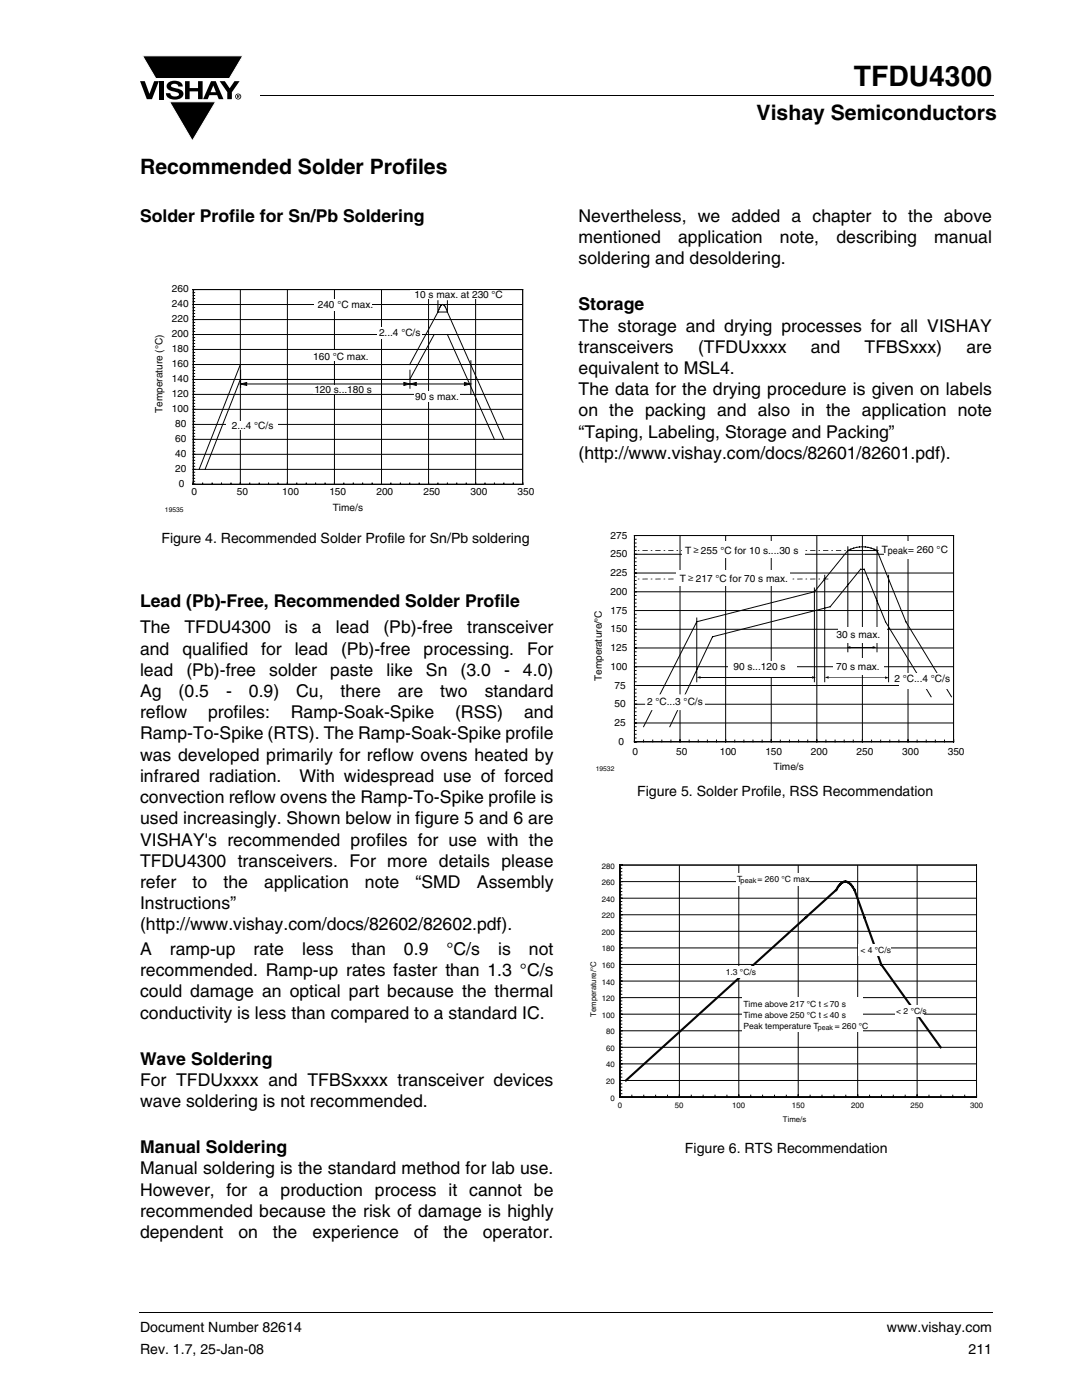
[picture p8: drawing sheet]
<svg xmlns="http://www.w3.org/2000/svg" width="216mm" height="279mm" viewBox="0 0 216 279" stroke-linecap="round" stroke-linejoin="round" font-family="sans-serif">
<g fill="#000">
<path d="M27.9 16.2h1l.9 2.5 1-2.5h.9l-1.4 3.6h-1zM28.4 11.1h20.1l-2.7 4.6h-14.7zM31.9 16.2h.9v3.6h-.9zM33.6 16.5a2.1 2.1 0 0 1 2.8 .3l.1 .5h-.9a.79 .79 0 0 0-.7-.6 .79 .79 0 0 0-.8 .4l.3 .3 1 .3a1.08 1.08 0 0 1 1.2 1 1.08 1.08 0 0 1-1.1 1.1 1.73 1.73 0 0 1-2.4-1.2h.9a.96 .96 0 0 0 .8 .7 .96 .96 0 0 0 .9-.5 1.31 1.31 0 0 0-1.2-.6 1.03 1.03 0 0 1-1.1-.5 1.03 1.03 0 0 1 .2-1.2zM36.9 16.2h.9v1.4h1.7v-1.4h.9v3.6h-.9v-1.6h-1.7v1.6h-.9zM43.8 16.2h1.1l.9 1.4 1-1.4h1l-1.5 2.2v1.4h-.9v-1.4zM51.9 18.9v.2zM33.8 20.3h9.2l-4.6 7.8zM27.9 261.9v.2z"/>
<path d="M42.6 17.1l-.6 1.3h1.1zM42.1 16.2h.9l1.6 3.6h-1l-.3-.8h-1.5l-.3 .8h-1z"/>
<path d="M47.4 19v.2h.2v-.1zM47.3 18.9l.4 .1 .1 .1-.2 .2 .2 .3-.3-.3-.1 .3h-.1zM47.1 19.3a.46 .46 0 0 0 .9 0 .46 .46 0 0 0-.9 0zM46.9 19.3a.6 .6 0 0 1 1.2 0 .6 .6 0 0 1-1.2 0z"/>
</g>
<path d="M28.4 11.1h20.1l-2.7 4.6h-14.7zM33.8 20.3h9.2l-4.6 7.8z" fill="none" stroke="#fff" stroke-width=".2"/>
<path d="M51.9 19h146.4M27.9 262h170.1" fill="none" stroke="#000" stroke-width=".2"/>
<path d="M30.7 56.9h76.5v45.2h-76.5z" fill="#fff"/>
<g fill="none" stroke="#040503" stroke-width=".2">
<path d="M38.6 57.8h65.7v38.9h-65.7zM38.6 59.6h.2M38.6 59h.2M38.6 58.4h.2M48 57.8v38.9M57.3 57.8v38.9M66.7 57.8v38.9M76.1 57.8v38.9M85.5 57.8v38.9M94.9 57.8v38.9M38.6 78.7h65.7M38.6 75.7h65.7"/>
<path d="M38.6 72.7h65.7M38.6 69.7h65.7M38.6 66.8h65.7M38.6 63.8h65.7M38.6 60.8h65.7M38.6 79.9h.2M38.6 79.3h.2M38.6 78.1h.2M38.6 77.5h.2M38.6 76.9h.2M38.6 76.3h.2M38.6 75.1h.2"/>
<path d="M38.6 74.5h.2M38.6 73.9h.2M38.6 73.3h.2M38.6 72.1h.2M38.6 71.5h.2M38.6 71h.2M38.6 70.3h.2M38.6 69.2h.2M38.6 68.6h.2M38.6 67.9h.2M38.6 67.4h.2M38.6 66.2h.2"/>
<path d="M38.6 65.6h.2M38.6 65h.2M38.6 64.4h.2M38.6 63.2h.2M38.6 62.6h.2M38.6 62h.2M38.6 61.4h.2M38.6 60.2h.2M48 72.7l-8.3 21M48 75.7l-7.1 18M86.6 66.8l-4.8 8.9M87.4 60v2.3"/>
<path d="M87.4 62.3l-5.6 10.4M87.4 62.3h1.9M87.4 62.3l.2-.6a.92 .92 0 0 1 .9-.9l.8 1.5M89.3 60v2.3M89.3 62.3l11.2 25.4M89.3 66.8l9.4 20.9M94 72v6.7M38.6 93.7h65.7M38.6 90.7h65.7M38.6 87.7h65.7M38.6 84.7h65.7M38.6 81.7h65.7"/>
<path d="M38.6 96h.2M38.6 95.5h.2M38.6 94.9h.2M38.6 94.3h.2M38.6 93.1h.2M38.6 92.5h.2M38.6 91.9h.2M38.6 91.3h.2M38.6 90.1h.2M38.6 89.5h.2M38.6 88.9h.2M38.6 88.3h.2"/>
<path d="M38.6 87.1h.2M38.6 86.5h.2M38.6 85.9h.2M38.6 85.3h.2M38.6 84.1h.2M38.6 83.5h.2M38.6 82.9h.2M38.6 82.3h.2M38.6 81.1h.2M38.6 80.5h.2M40.4 96.4v.3M42.3 96.4v.3"/>
<path d="M44.2 96.4v.3M46.1 96.4v.3M49.8 96.4v.3M51.7 96.4v.3M53.6 96.4v.3M55.5 96.4v.3M59.2 96.4v.3M61.1 96.4v.3M63 96.4v.3M64.9 96.4v.3M68.6 96.4v.3M70.5 96.4v.3"/>
<path d="M72.4 96.4v.3M74.3 96.4v.3M78 96.4v.3M79.9 96.4v.3M81.8 96.4v.3M83.6 96.4v.3M87.4 96.4v.3M89.3 96.4v.3M91.1 96.4v.3M93 96.4v.3M96.8 96.4v.3M98.7 96.4v.3"/>
<path d="M100.5 96.4v.3M102.4 96.4v.3"/>
</g>
<g fill="#fff">
<path d="M45.2 84.1h10.3v1.7h-10.3z"/>
<path d="M75.3 65.2h8.9v2.4h-8.9z"/>
<path d="M81.9 58h17.6v1.7h-17.6z"/>
<path d="M62.4 76.9h8.5v1.8h-8.5z"/>
</g>
<path d="M48.8 76.6h32.2" fill="none" stroke="#040503" stroke-width=".2"/>
<path d="M48 76.6l1.2-.3v.6z" fill="#040503"/>
<path d="M48 76.6l1.2-.3v.6z" fill="none" stroke="#040503" stroke-width=".2"/>
<path d="M80.6 76.3l1.2 .3-1.2 .3z" fill="#040503"/>
<path d="M48 73.9v3.4M80.6 76.3l1.2 .3-1.2 .3zM81.8 73.9v3.6" fill="none" stroke="#040503" stroke-width=".2"/>
<g fill="#fff">
<path d="M62.2 69.9h11.9v2.1h-11.9z"/>
<path d="M62.7 59.6h11.5v2.4h-11.5z"/>
</g>
<path d="M82.7 76.6h10.4" fill="none" stroke="#040503" stroke-width=".2"/>
<path d="M81.9 76.6l1.2-.3v.6z" fill="#040503"/>
<path d="M81.9 76.6l1.2-.3v.6z" fill="none" stroke="#040503" stroke-width=".2"/>
<path d="M92.7 76.3l1.2 .3-1.2 .3z" fill="#040503"/>
<path d="M92.7 76.3l1.2 .3-1.2 .3z" fill="none" stroke="#040503" stroke-width=".2"/>
<g fill="#fff">
<path d="M82.7 78h9v2.2h-9z"/>
<path d="M118.6 106.1h74.4v47.9h-74.4z"/>
</g>
<g fill="none" stroke="#040503" stroke-width=".2">
<path d="M126.6 118.1h63.7M126.6 114.4h63.7M126.6 110.6h63.7M126.6 106.9h63.7v41.1h-63.7zM126.6 119.6h.3M126.6 118.8h.3M126.6 117.4h.3M126.6 116.6h.3M126.6 115.9h.3M126.6 115.1h.3M126.6 113.6h.3M126.6 112.9h.3"/>
<path d="M126.6 112.1h.3M126.6 111.4h.3M126.6 109.9h.3M126.6 109.1h.3M126.6 108.4h.3M126.6 107.6h.3M135.7 106.9v41.1M144.8 106.9v41.1M153.9 106.9v41.1M162.5 117.4v18.7M163 106.9v41.1M164.6 114.8v21.3"/>
<path d="M169.2 109.9h.1M169.2 109.9h5.8M169.2 109.1v21M169.2 109.9l-6.7 8.2-23.5 6-10.6 20.9M169.2 109.9a6 6 0 0 1 5.8 0M172.1 106.9v41.1M175 109.9h.1M175 109.9l5.8 14.2 9.1 15M175 109.1v21M177.3 114.8v21.3M181.2 106.9v41.1M126.6 136.8h63.7"/>
<path d="M126.6 133.1h63.7M126.6 129.3h63.7M126.6 125.6h63.7M126.6 121.8h63.7M126.6 139.8h.3M126.6 139.1h.3M126.6 138.3h.3M126.6 137.6h.3M126.6 136.1h.3M126.6 135.3h.3M126.6 134.6h.3M126.6 133.8h.3"/>
<path d="M126.6 132.3h.3M126.6 131.6h.3M126.6 130.8h.3M126.6 130.1h.3M126.6 128.6h.3M126.6 127.8h.3M126.6 127.1h.3M126.6 126.3h.3M126.6 124.8h.3M126.6 124.1h.3M126.6 123.3h.3M126.6 122.6h.3"/>
<path d="M126.6 121.1h.3M126.6 120.3h.3M139 123.3v12.8M185.8 139.1l-9.1-15-4.3-10.5h-.7l-6 7.5-23.5 6-8.6 17.9M126.6 144.3h63.7M126.6 140.5h63.7M126.6 147.3h.3M126.6 146.5h.3M126.6 145.8h.3M126.6 145h.3M126.6 143.5h.3M126.6 142.8h.3"/>
<path d="M126.6 142h.3M126.6 141.3h.3M128.4 147.7v.3M130.2 147.7v.3M132.1 147.7v.3M133.9 147.7v.3M137.5 147.7v.3M139.3 147.7v.3M141.2 147.7v.3M143 147.7v.3M146.6 147.7v.3M148.4 147.7v.3"/>
<path d="M150.2 147.7v.3M152.1 147.7v.3M155.7 147.7v.3M157.5 147.7v.3M159.4 147.7v.3M161.2 147.7v.3M164.8 147.7v.3M166.6 147.7v.3M168.4 147.7v.3M170.3 147.7v.3M173.9 147.7v.3M175.7 147.7v.3"/>
<path d="M177.5 147.7v.3M179.4 147.7v.3M183 147.7v.3M184.8 147.7v.3M186.6 147.7v.3M188.5 147.7v.3"/>
</g>
<g fill="#040503">
<path d="M126.5 115.5h.2v.1h-.2z" fill-rule="evenodd"/>
<path d="M127.3 115.5h.3v.1h-.3z" fill-rule="evenodd"/>
<path d="M128.2 115.5h1v.1h-1z" fill-rule="evenodd"/>
<path d="M129.9 115.5h.3v.1h-.3z" fill-rule="evenodd"/>
<path d="M130.8 115.5h1v.1h-1z" fill-rule="evenodd"/>
<path d="M132.4 115.5h.3v.1h-.3z" fill-rule="evenodd"/>
<path d="M133.3 115.5h1.1v.1h-1.1z" fill-rule="evenodd"/>
<path d="M135 115.5h.3v.1h-.3z" fill-rule="evenodd"/>
<path d="M135.9 115.5h1.1v.1h-1.1z" fill-rule="evenodd"/>
<path d="M137.6 115.5h.3v.1h-.3z" fill-rule="evenodd"/>
<path d="M138.5 115.5h1v.1h-1z" fill-rule="evenodd"/>
<path d="M140.1 115.5h.4v.1h-.4z" fill-rule="evenodd"/>
<path d="M141.1 115.5h1v.1h-1z" fill-rule="evenodd"/>
<path d="M142.7 115.5h.3v.1h-.3z" fill-rule="evenodd"/>
<path d="M143.6 115.5h1.1v.1h-1.1z" fill-rule="evenodd"/>
<path d="M145.3 115.5h.3v.1h-.3z" fill-rule="evenodd"/>
<path d="M146.2 115.5h1.1v.1h-1.1z" fill-rule="evenodd"/>
<path d="M147.9 115.5h.3v.1h-.3z" fill-rule="evenodd"/>
<path d="M148.8 115.5h1v.1h-1z" fill-rule="evenodd"/>
<path d="M150.4 115.5h.3v.1h-.3z" fill-rule="evenodd"/>
<path d="M151.4 115.5h1v.1h-1z" fill-rule="evenodd"/>
<path d="M153 115.5h.3v.1h-.3z" fill-rule="evenodd"/>
<path d="M153.9 115.5h1.1v.1h-1.1z" fill-rule="evenodd"/>
<path d="M155.6 115.5h.3v.1h-.3z" fill-rule="evenodd"/>
<path d="M156.5 115.5h1.1v.1h-1.1z" fill-rule="evenodd"/>
<path d="M158.2 115.5h.3v.1h-.3z" fill-rule="evenodd"/>
<path d="M159.1 115.5h1v.1h-1z" fill-rule="evenodd"/>
<path d="M160.7 115.5h.3v.1h-.3z" fill-rule="evenodd"/>
<path d="M161.7 115.5h1v.1h-1z" fill-rule="evenodd"/>
<path d="M163.3 115.5h.3v.1h-.3z" fill-rule="evenodd"/>
<path d="M164.2 115.5h1.1v.1h-1.1z" fill-rule="evenodd"/>
<path d="M126.5 109.8h.2v.1h-.2z" fill-rule="evenodd"/>
<path d="M127.3 109.8h.3v.1h-.3z" fill-rule="evenodd"/>
<path d="M128.2 109.8h1v.1h-1z" fill-rule="evenodd"/>
<path d="M129.9 109.8h.3v.1h-.3z" fill-rule="evenodd"/>
<path d="M130.8 109.8h1v.1h-1z" fill-rule="evenodd"/>
<path d="M132.4 109.8h.3v.1h-.3z" fill-rule="evenodd"/>
<path d="M133.3 109.8h1.1v.1h-1.1z" fill-rule="evenodd"/>
<path d="M135 109.8h.3v.1h-.3z" fill-rule="evenodd"/>
<path d="M135.9 109.8h1.1v.1h-1.1z" fill-rule="evenodd"/>
<path d="M137.6 109.8h.3v.1h-.3z" fill-rule="evenodd"/>
<path d="M138.5 109.8h1v.1h-1z" fill-rule="evenodd"/>
<path d="M140.1 109.8h.4v.1h-.4z" fill-rule="evenodd"/>
<path d="M141.1 109.8h1v.1h-1z" fill-rule="evenodd"/>
<path d="M142.7 109.8h.3v.1h-.3z" fill-rule="evenodd"/>
<path d="M143.6 109.8h1.1v.1h-1.1z" fill-rule="evenodd"/>
<path d="M145.3 109.8h.3v.1h-.3z" fill-rule="evenodd"/>
<path d="M146.2 109.8h1.1v.1h-1.1z" fill-rule="evenodd"/>
<path d="M147.9 109.8h.3v.1h-.3z" fill-rule="evenodd"/>
<path d="M148.8 109.8h1v.1h-1z" fill-rule="evenodd"/>
<path d="M150.4 109.8h.3v.1h-.3z" fill-rule="evenodd"/>
<path d="M151.4 109.8h1v.1h-1z" fill-rule="evenodd"/>
<path d="M153 109.8h.3v.1h-.3z" fill-rule="evenodd"/>
<path d="M153.9 109.8h1.1v.1h-1.1z" fill-rule="evenodd"/>
<path d="M155.6 109.8h.3v.1h-.3z" fill-rule="evenodd"/>
<path d="M156.5 109.8h1.1v.1h-1.1z" fill-rule="evenodd"/>
<path d="M158.2 109.8h.3v.1h-.3z" fill-rule="evenodd"/>
<path d="M159.1 109.8h1v.1h-1z" fill-rule="evenodd"/>
<path d="M160.7 109.8h.3v.1h-.3z" fill-rule="evenodd"/>
<path d="M161.7 109.8h1v.1h-1z" fill-rule="evenodd"/>
<path d="M163.3 109.8h.3v.1h-.3z" fill-rule="evenodd"/>
<path d="M164.2 109.8h1.1v.1h-1.1z" fill-rule="evenodd"/>
<path d="M165.9 109.8h.3v.1h-.3z" fill-rule="evenodd"/>
<path d="M166.8 109.8h1.1v.1h-1.1z" fill-rule="evenodd"/>
<path d="M168.5 109.8h.3v.1h-.3z" fill-rule="evenodd"/>
</g>
<g fill="#fff">
<path d="M167.3 125.1h9.7v3.2h-9.7z"/>
<path d="M179.4 134.3h10.6v3.1h-10.6z"/>
<path d="M145.4 131.9h13.6v3.1h-13.6z"/>
</g>
<path d="M128.7 138.6h12v3.1h-12z" fill-rule="evenodd" fill="#fff"/>
<path d="M139.8 135.2h22.3" fill="none" stroke="#040503" stroke-width=".2"/>
<g fill="#040503">
<path d="M139 135.2l.8-.3v.5z"/>
<path d="M162 134.9l.8 .3-.8 .2z"/>
</g>
<g fill="#fff">
<path d="M134.9 113.7h22.6v3.1h-22.6z"/>
<path d="M176.4 108.1h13.6v3.5h-13.6z"/>
</g>
<path d="M165.3 135.2h11.3" fill="none" stroke="#040503" stroke-width=".2"/>
<g fill="#040503">
<path d="M164.6 135.2l.8-.3v.5z"/>
<path d="M176.6 135l.8 .2-.8 .3z"/>
</g>
<path d="M166.4 131.5h10v3.2h-10z" fill="#fff"/>
<path d="M169.7 129.2h4.5" fill="none" stroke="#040503" stroke-width=".2"/>
<g fill="#040503">
<path d="M168.9 129.2l.8-.3v.5z"/>
<path d="M174.1 128.9l.8 .3-.8 .2z"/>
</g>
<g fill="#fff">
<path d="M136.2 108.1h24.4v3.2h-24.4z"/>
<path d="M117.6 172h78.5v52.2h-78.5z"/>
</g>
<g fill="none" stroke="#040503" stroke-width=".2">
<path d="M123.7 179.3h71.2M123.7 175.9h71.2M123.7 172.6h71.2v46.3h-71.2zM123.7 179.9h.4M123.7 178.6h.4M123.7 177.9h.4M123.7 177.3h.4M123.7 176.6h.4M123.7 175.3h.4M123.7 174.6h.4M123.7 174h.4M123.7 173.3h.4"/>
<path d="M135.6 172.6v46.3M147.4 172.6v46.3M159.3 172.6v46.3M171.1 172.6v46.3M183 172.6v46.3M123.7 199.1h71.2M123.7 195.8h71.2M123.7 192.5h71.2M123.7 189.2h71.2M123.7 185.9h71.2M123.7 182.6h71.2M123.7 199.8h.4"/>
<path d="M123.7 198.4h.4M123.7 197.8h.4M123.7 197.1h.4M123.7 196.4h.4M123.7 195.1h.4M123.7 194.5h.4M123.7 193.8h.4M123.7 193.1h.4M123.7 191.8h.4M123.7 191.2h.4M123.7 190.5h.4M123.7 189.8h.4"/>
<path d="M123.7 188.5h.4M123.7 187.9h.4M123.7 187.2h.4M123.7 186.5h.4M123.7 185.2h.4M123.7 184.5h.4M123.7 183.9h.4M123.7 183.2h.4M123.7 181.9h.4M123.7 181.2h.4M123.7 180.6h.4M123.7 215.6h71.2"/>
<path d="M123.7 212.3h71.2M123.7 209h71.2M123.7 205.7h71.2M123.7 202.4h71.2M123.7 218.3h.4M123.7 217.6h.4M123.7 216.9h.4M123.7 216.3h.4M123.7 215h.4M123.7 214.3h.4M123.7 213.6h.4M123.7 213h.4"/>
<path d="M123.7 211.7h.4M123.7 211h.4M123.7 210.3h.4M123.7 209.7h.4M123.7 208.4h.4M123.7 207.7h.4M123.7 207h.4M123.7 206.4h.4M123.7 205.1h.4M123.7 204.4h.4M123.7 203.7h.4M123.7 203.1h.4"/>
<path d="M123.7 201.7h.4M123.7 201.1h.4M123.7 200.4h.4M126.1 218.6v.3M128.5 218.6v.3M130.8 218.6v.3M133.2 218.6v.3M137.9 218.6v.3M140.3 218.6v.3M142.7 218.6v.3M145.1 218.6v.3M149.8 218.6v.3"/>
<path d="M152.2 218.6v.3M154.5 218.6v.3M156.9 218.6v.3M161.7 218.6v.3M164 218.6v.3M166.4 218.6v.3M168.8 218.6v.3M173.5 218.6v.3M175.9 218.6v.3M178.3 218.6v.3M180.6 218.6v.3M185.4 218.6v.3"/>
<path d="M187.7 218.6v.3M190.1 218.6v.3M192.5 218.6v.3"/>
</g>
<path d="M187.7 209l-11.9-16.5-5.3-14.9a2.72 2.72 0 0 0-1.8-1.7 2.37 2.37 0 0 0-1.8 1.7l-42 38" fill="none" stroke="#040503" stroke-width=".43"/>
<g fill="#fff">
<path d="M171.3 188.4h6.5v2.3h-6.5z"/>
<path d="M144.4 192.8h6.1v2.3h-6.1z"/>
<path d="M148 199.1h24v6.9h-24z"/>
<path d="M178.7 200.6h5.7v2.3h-5.7z"/>
<path d="M146.9 174.2h14.4v2.5h-14.4z"/>
</g>
<text font-size="5.6" x="170.4" y="17.1">TFDU4300</text>
<g font-size="4.2">
<text x="151" y="24">Vishay Semiconductors</text>
<text x="27.9" y="34.8">Recommended Solder Profiles</text>
</g>
<g font-size="3.5">
<text x="27.9" y="44.3">Solder Profile for Sn/Pb Soldering</text>
<text x="115.4" y="44.3">Nevertheless, we added a chapter to the above</text>
<text x="115.4" y="48.5">mentioned</text>
<text x="115.4" y="52.7">soldering and desoldering.</text>
<text x="135.3" y="48.5">application</text>
<text x="155.6" y="48.5">note,</text>
<text x="166.9" y="48.5">describing</text>
<text x="186.4" y="48.5">manual</text>
<text x="115.4" y="61.9">Storage</text>
<text x="115.4" y="66.2">The storage and drying processes for all VISHAY</text>
<text x="115.4" y="70.4">transceivers</text>
<text x="139.3" y="70.4">(TFDUxxxx</text>
<text x="161.8" y="70.4">and</text>
<text x="172.5" y="70.4">TFBSxxx)</text>
<text x="192.8" y="70.4">are</text>
<text x="115.4" y="74.6">equivalent to MSL4.</text>
<text x="115.4" y="78.9">The data for the drying procedure is given on labels</text>
<text x="115.4" y="83.1">on the packing and also in the application note</text>
<text x="115.4" y="87.3">“Taping, Labeling, Storage and Packing”</text>
<text x="115.4" y="91.6">(http://www.vishay.com/docs/82601/82601.pdf).</text>
<text x="27.9" y="121.2">Lead (Pb)-Free, Recommended Solder Profile</text>
<text x="27.9" y="126.4">The</text>
<text x="27.9" y="130.6">and</text>
<text x="36.4" y="130.6">qualified</text>
<text x="36.8" y="126.4">TFDU4300</text>
<text x="52.1" y="130.6">for</text>
<text x="56.9" y="126.4">is</text>
<text x="58.8" y="130.6">lead</text>
<text x="62.2" y="126.4">a</text>
<text x="67" y="126.4">lead</text>
<text x="68" y="130.6">(Pb)-free</text>
<text x="76.5" y="126.4">(Pb)-free</text>
<text x="84.5" y="130.6">processing.</text>
<text x="93.2" y="126.4">transceiver</text>
<text x="105.2" y="130.6">For</text>
<text x="27.9" y="134.9">lead</text>
<text x="37.2" y="134.9">(Pb)-free</text>
<text x="53.7" y="134.9">solder</text>
<text x="65.9" y="134.9">paste</text>
<text x="77.1" y="134.9">like</text>
<text x="85" y="134.9">Sn</text>
<text x="91.9" y="134.9">(3.0</text>
<text x="100.6" y="134.9">-</text>
<text x="104.4" y="134.9">4.0)</text>
<text x="27.9" y="139.1">Ag</text>
<text x="27.9" y="143.3">reflow</text>
<text x="35.7" y="139.1">(0.5</text>
<text x="41.5" y="143.3">profiles:</text>
<text x="45.1" y="139.1">-</text>
<text x="49.7" y="139.1">0.9)</text>
<text x="58" y="143.3">Ramp-Soak-Spike</text>
<text x="59.1" y="139.1">Cu,</text>
<text x="68" y="139.1">there</text>
<text x="79.4" y="139.1">are</text>
<text x="87.9" y="139.1">two</text>
<text x="90.8" y="143.3">(RSS)</text>
<text x="96.7" y="139.1">standard</text>
<text x="104.6" y="143.3">and</text>
<text x="27.9" y="147.6">Ramp-To-Spike (RTS). The Ramp-Soak-Spike profile</text>
<text x="27.9" y="151.8">was developed primarily for reflow ovens heated by</text>
<text x="27.9" y="156">infrared radiation.</text>
<text x="27.9" y="160.3">convection reflow ovens the Ramp-To-Spike profile is</text>
<text x="59.8" y="156">With widespread use of forced</text>
<text x="27.9" y="164.5">used increasingly. Shown below in figure 5 and 6 are</text>
<text x="27.9" y="168.7">VISHAY's recommended profiles for use with the</text>
<text x="27.9" y="173">TFDU4300 transceivers. For more details please</text>
<text x="27.9" y="177.2">refer</text>
<text x="38.4" y="177.2">to</text>
<text x="44.6" y="177.2">the</text>
<text x="52.7" y="177.2">application</text>
<text x="72.8" y="177.2">note</text>
<text x="82.9" y="177.2">“SMD</text>
<text x="95.2" y="177.2">Assembly</text>
<text x="27.9" y="181.4">Instructions”</text>
<text x="27.9" y="185.7">(http://www.vishay.com/docs/82602/82602.pdf).</text>
<text x="27.9" y="190.6">A</text>
<text x="33.9" y="190.6">ramp-up</text>
<text x="50.6" y="190.6">rate</text>
<text x="60.3" y="190.6">less</text>
<text x="70.2" y="190.6">than</text>
<text x="80.6" y="190.6">0.9</text>
<text x="89.1" y="190.6">°C/s</text>
<text x="99.4" y="190.6">is</text>
<text x="105.6" y="190.6">not</text>
<text x="27.9" y="194.8">recommended. Ramp-up rates faster than 1.3 °C/s</text>
<text x="27.9" y="199.1">could damage an optical part because the thermal</text>
<text x="27.9" y="203.3">conductivity is less than compared to a standard IC.</text>
<text x="27.9" y="212.5">Wave Soldering</text>
<text x="27.9" y="216.7">For TFDUxxxx and TFBSxxxx transceiver devices</text>
<text x="27.9" y="220.9">wave soldering is not recommended.</text>
<text x="27.9" y="230.1">Manual Soldering</text>
<text x="27.9" y="234.4">Manual soldering is the standard method for lab use.</text>
<text x="27.9" y="238.6">However, for a production process it cannot be</text>
<text x="27.9" y="242.8">recommended because the risk of damage is highly</text>
<text x="27.9" y="247.1">dependent</text>
<text x="47.6" y="247.1">on</text>
<text x="54.5" y="247.1">the</text>
<text x="62.3" y="247.1">experience</text>
<text x="82.6" y="247.1">of</text>
<text x="88.5" y="247.1">the</text>
<text x="96.3" y="247.1">operator.</text>
</g>
<g font-size="2.8">
<text x="32.2" y="108.4">Figure 4. Recommended Solder Profile for Sn/Pb soldering</text>
<text x="127.1" y="158.9">Figure 5. Solder Profile, RSS Recommendation</text>
<text x="136.7" y="230">Figure 6. RTS Recommendation</text>
<text x="27.9" y="265.9">Document Number 82614</text>
<text x="177" y="265.9">www.vishay.com</text>
<text x="27.9" y="270.1">Rev. 1.7, 25-Jan-08</text>
<text x="193.3" y="270.1">211</text>
</g>
<g font-size="2" fill="#040503">
<text x="34.3" y="58.3">260</text>
<text x="82.7" y="59.5">10 s max. at 230 °C</text>
<text x="34.3" y="64.3">220</text>
<text x="34.3" y="61.3">240</text>
<text x="63.4" y="61.5">240 °C max.</text>
<text x="34.3" y="70.2">180</text>
<text x="34.3" y="67.3">200</text>
<text x="62.5" y="71.8">160 °C max.</text>
<text x="75.6" y="67.1">2...4 °C/s</text>
<text x="34.3" y="76.2">140</text>
<text x="34.3" y="73.2">160</text>
<text x="32.4" y="82.4" transform="rotate(-90 32.4 82.4)">Temperature (°C)</text>
<text x="34.3" y="82.2">100</text>
<text x="34.3" y="79.2">120</text>
<text x="62.7" y="78.5">120 s...180 s</text>
<text x="82.9" y="79.8">90 s max.</text>
<text x="35" y="88.2">60</text>
<text x="35" y="85.2">80</text>
<text x="46.3" y="85.5">2...4 °C/s</text>
<text x="35" y="94.2">20</text>
<text x="35" y="91.2">40</text>
<text x="35.7" y="97.1">0</text>
<text x="38.2" y="98.9">0</text>
<text x="47.3" y="98.9">50</text>
<text x="56.3" y="98.9">100</text>
<text x="65.7" y="98.9">150</text>
<text x="75.1" y="98.9">200</text>
<text x="84.5" y="98.9">250</text>
<text x="93.9" y="98.9">300</text>
<text x="103.3" y="98.9">350</text>
<text x="66.4" y="102">Time/s</text>
<text x="121.8" y="107.5">275</text>
<text x="121.8" y="111.2">250</text>
<text x="136.7" y="110.5">T ≥255 °C for 10 s....30 s</text>
<text x="176" y="110.4">Tpeak</text>
<text x="181.2" y="110.4">= 260 °C</text>
<text x="121.8" y="118.7">200</text>
<text x="121.8" y="115">225</text>
<text x="135.6" y="116.1">T ≥ 217 °C for 70 s max.</text>
<text x="121.8" y="122.5">175</text>
<text x="121.8" y="129.9">125</text>
<text x="121.8" y="126.2">150</text>
<text x="166.9" y="127.3">30 s max.</text>
<text x="120.1" y="135.9" transform="rotate(-90 120.1 135.9)">Temperature/°C</text>
<text x="121.8" y="133.7">100</text>
<text x="122.6" y="137.4">75</text>
<text x="146.3" y="133.7">90 s...120 s</text>
<text x="166.8" y="133.7">70 s max.</text>
<text x="178.5" y="136.1">2 °C...4 °C/s</text>
<text x="122.6" y="141.2">50</text>
<text x="129.1" y="140.8">2 °C...3 °C/s</text>
<text x="122.6" y="144.9">25</text>
<text x="123.4" y="148.7">0</text>
<text x="126.2" y="150.7">0</text>
<text x="134.9" y="150.7">50</text>
<text x="143.6" y="150.7">100</text>
<text x="152.7" y="150.7">150</text>
<text x="154.3" y="153.6">Time/s</text>
<text x="161.8" y="150.7">200</text>
<text x="170.9" y="150.7">250</text>
<text x="180" y="150.7">300</text>
<text x="189.1" y="150.7">350</text>
</g>
<g font-size="1.7" fill="#040503">
<text x="147.1" y="176">T</text>
<text x="151.2" y="176">= 260 °C max</text>
<text x="171.7" y="190.2">&lt; 4 °C/s</text>
<text x="144.8" y="194.6">1.3 °C/s</text>
<text x="148.3" y="203.2">Time above 250 °C t ≤ 40 s</text>
<text x="148.3" y="201">Time above 217 °C t ≤70 s</text>
<text x="178.8" y="202.4">&lt; 2 °C/s</text>
<text x="148.3" y="205.3">Peak temperat</text>
<text x="159.4" y="205.3">ure T</text>
<text x="166.6" y="205.3">= 260 °C</text>
</g>
<g font-size="1.6" fill="#040503">
<text x="120.1" y="173.3">280</text>
<text x="120.1" y="179.9">240</text>
<text x="120.1" y="176.6">260</text>
<text x="120.1" y="183.3">220</text>
<text x="120.1" y="186.6">200</text>
<text x="120.1" y="189.9">180</text>
<text x="120.1" y="196.5">140</text>
<text x="120.1" y="193.2">160</text>
<text x="119" y="203" transform="rotate(-90 119 203)">Temperature/°C</text>
<text x="120.1" y="203.1">100</text>
<text x="120.1" y="199.8">120</text>
<text x="121" y="209.7">60</text>
<text x="121" y="206.4">80</text>
<text x="121" y="213">40</text>
<text x="121" y="216.3">20</text>
<text x="121.8" y="219.6">0</text>
<text x="123.3" y="221.2">0</text>
<text x="134.7" y="221.2">50</text>
<text x="146.1" y="221.2">100</text>
<text x="158" y="221.2">150</text>
<text x="169.8" y="221.2">200</text>
<text x="181.7" y="221.2">250</text>
<text x="193.6" y="221.2">300</text>
<text x="156.2" y="223.9">Time/s</text>
</g>
<g font-size="1.5" fill="#040503">
<text x="147.8" y="176.3">peak</text>
<text x="163.2" y="205.6">peak</text>
</g>
<g font-size="1.3" fill="#040503">
<text x="32.9" y="102.1">19535</text>
<text x="118.9" y="153.9">19532</text>
</g>
</svg>
